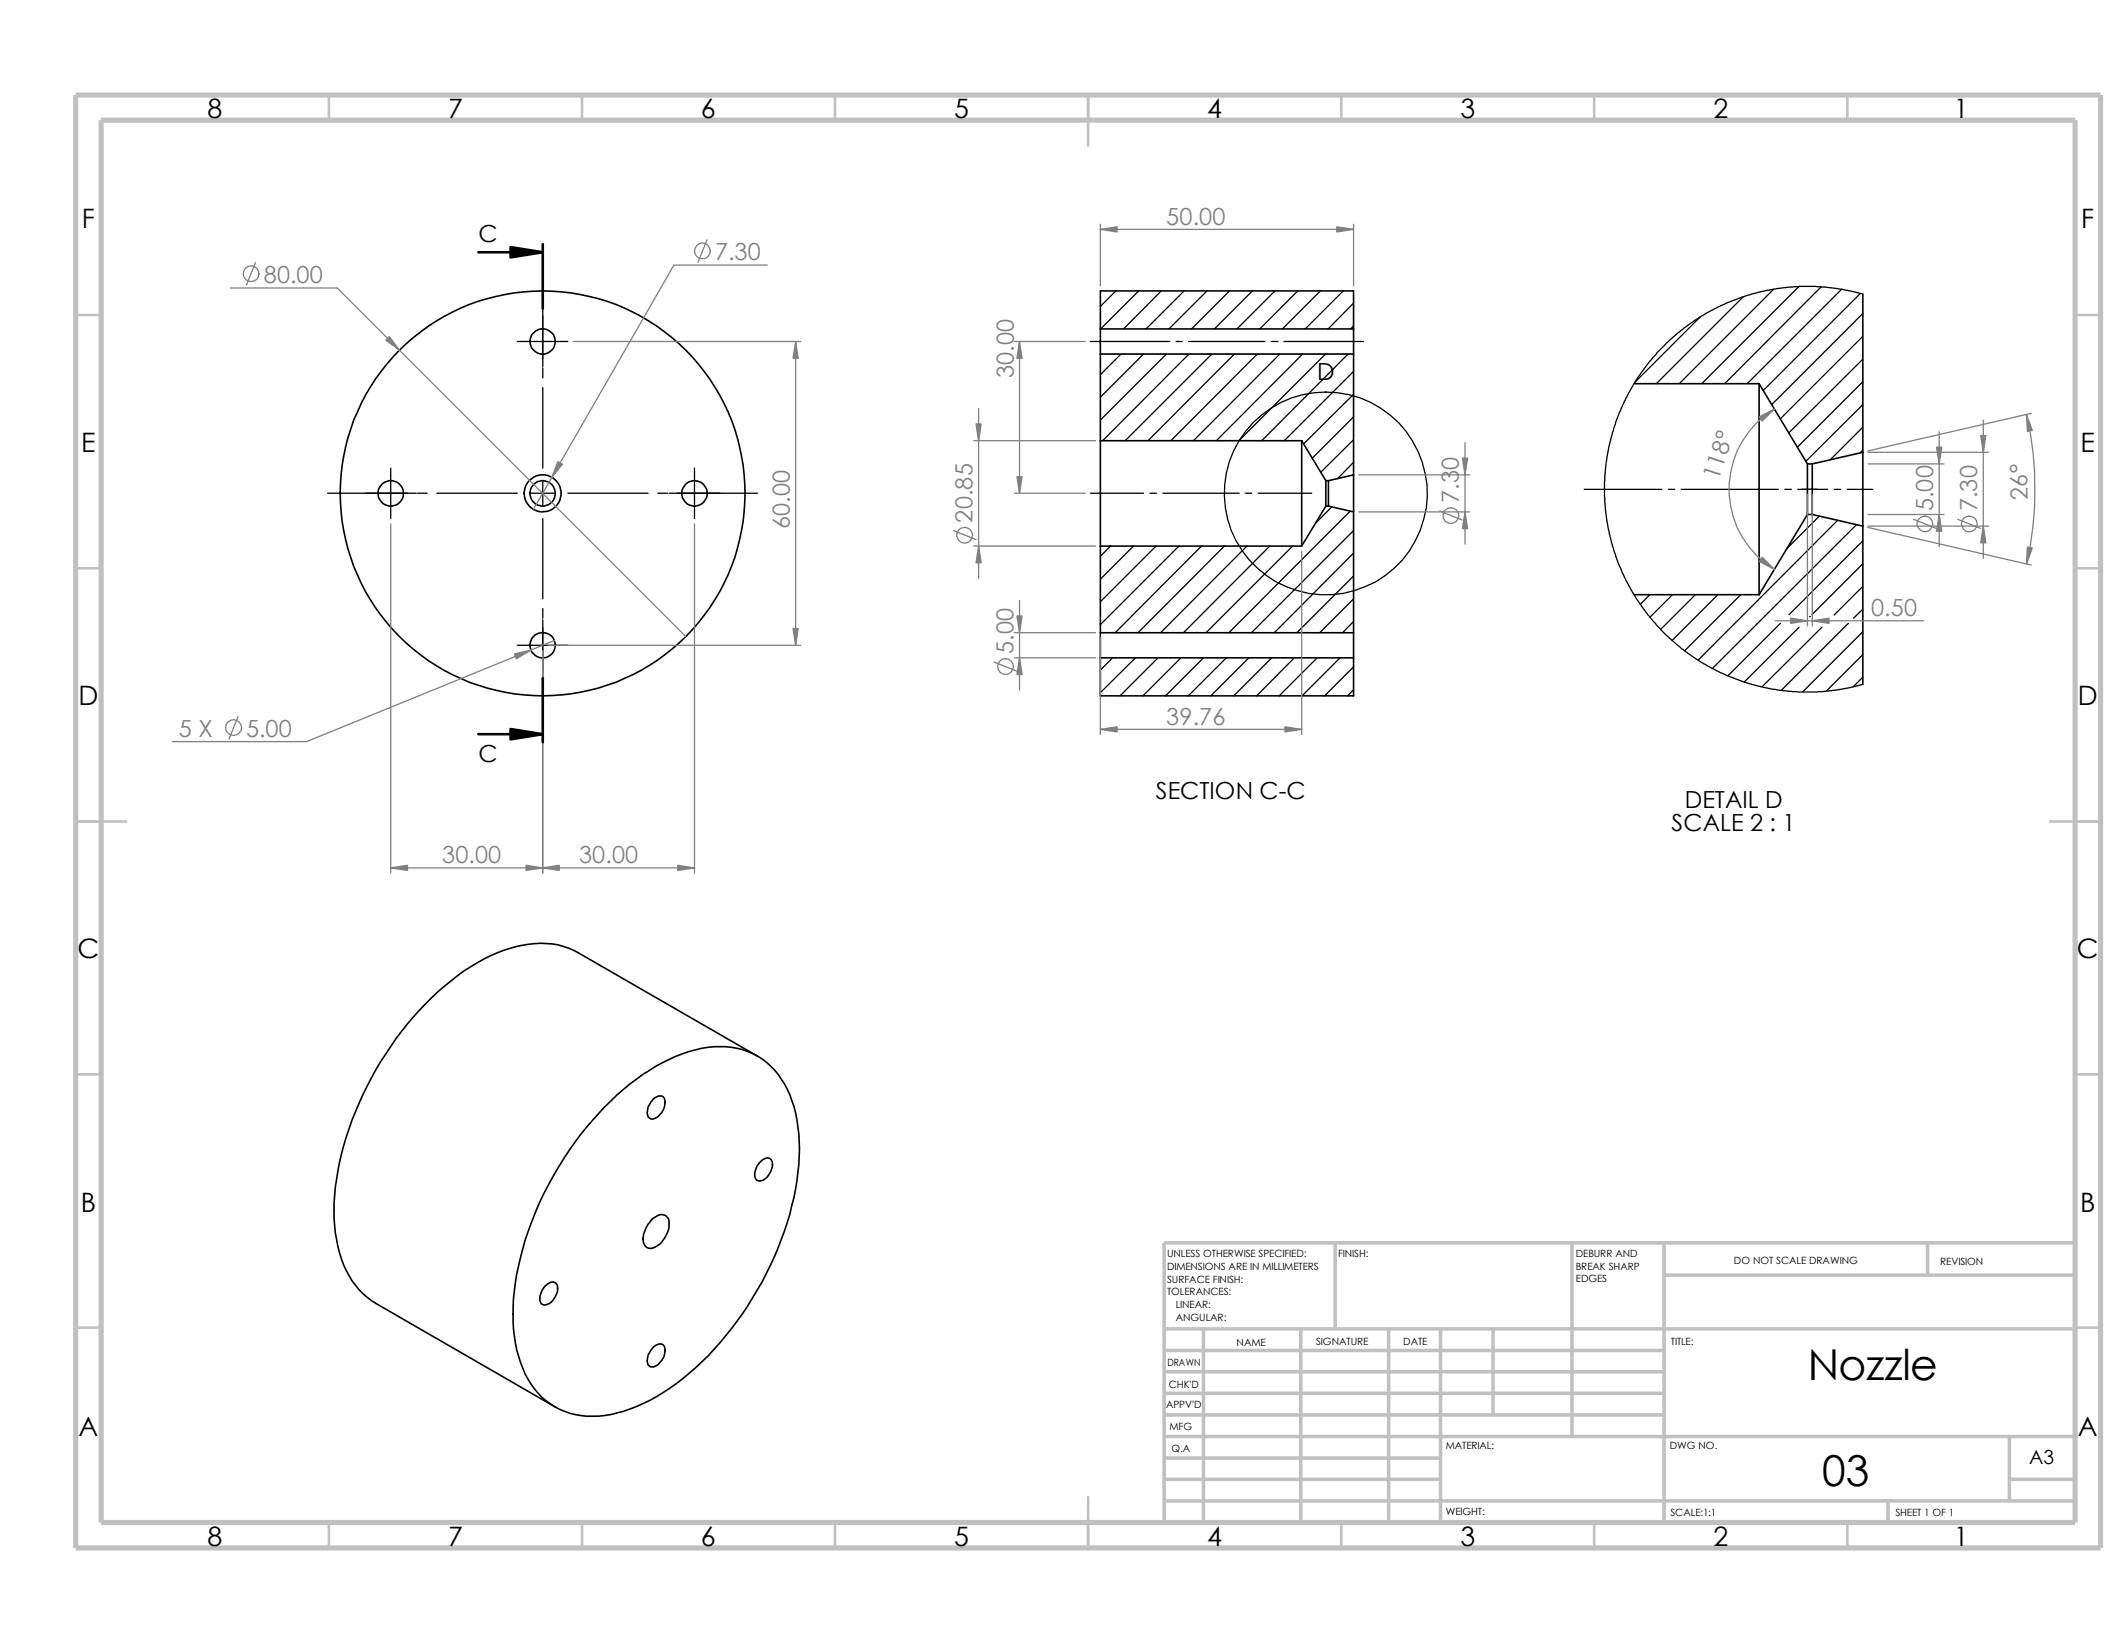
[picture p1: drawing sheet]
<svg xmlns="http://www.w3.org/2000/svg" width="279mm" height="216mm" viewBox="0 0 279 216" stroke-linecap="round" stroke-linejoin="round" font-family="sans-serif">
<g fill="none" stroke="#c0c0c0" stroke-width=".34">
<path d="M43.2 12.5v3.3M76.5 12.5v3.3M109.7 12.5v3.3M143 12.5v6.6M176.3 12.5v3.3M209.5 12.5v3.3M242.8 12.5v3.3M9.9 41.4h3.4M272.7 41.4h3.4M9.9 74.7h3.4M272.7 74.7h3.4M9.9 107.9h6.7"/>
<path d="M269.4 107.9h6.7M9.9 141.2h3.4M272.7 141.2h3.4M9.9 174.5h3.4M272.7 174.5h3.4M143 196.7v6.7M43.2 200.1v3.3M76.5 200.1v3.3M109.7 200.1v3.3M176.3 200.1v3.3M209.5 200.1v3.3M242.8 200.1v3.3"/>
</g>
<g fill="none" stroke="#c0c0c0" stroke-width=".47">
<path d="M153 174.6h119.7M153 177.5h65.7M158.2 174.6v25.5M170.9 174.6v25.5M175.5 163.3v11.3M182.5 174.6v25.5M189.3 174.6v25.5M196.2 174.6v11.3M206.6 163.3v25.5M218.7 163.3v36.8M218.7 167.6h54M253.3 163.3v4.3"/>
<path d="M272.7 163.3h-119.7v36.8M153 197.2h119.7M153 185.9h65.7M153 183.1h65.7M153 180.3h65.7M153 194.4h36.3M153 191.6h36.3M153 188.8h119.7M248.1 197.2v2.9M264.1 194.4h8.6M264.1 188.8v8.4"/>
</g>
<path d="M9.9 12.5h266.2v190.9h-266.2zM13.3 15.8h259.4v184.3h-259.4z" fill="none" stroke="#c0c0c0" stroke-width=".68" stroke-linecap="butt"/>
<g fill="none" stroke="#000" stroke-width=".17">
<path d="M71.3 36.6v11.6M146.6 38.2l-2 2.1M149.6 38.2l-4.9 5M152.6 38.2l-4.9 5M155.6 38.2l-5 5M158.6 38.2l-5 5M161.6 38.2l-5 5M164.6 38.2l-5 5M167.6 38.2l-5 5M170.6 38.2l-5 5M173.5 38.2l-5 5M176.5 38.2l-5 5"/>
<path d="M177.9 39.8l-3.4 3.4M229.1 39l-11.4 11.4M233.1 38l-12.4 12.4M236.4 37.6l-12.8 12.8M239.4 37.7l-12.7 12.7M242 38l-12.4 12.4M244.5 38.6l-12.8 12.7M244.8 38.7l-2.7-.7-3.5-.4-2.9 .1-3 .4-3 .7-2.8 1-2.6 1.3-2.5 1.7-2.3 1.8-2.3 2.4-2 2.7-1.3 2.2-1.1 2.3-1 3.2-.6 2.8-.3 3.1v2.8l.4 3.2 .7 2.9 1.2 3 1.6 3.1 1.7 2.5 1.7 1.9 2.8 2.6 2.6 1.8 3.1 1.5 3 1.2 2.9 .7 2.9 .4h3.3l2.6-.2 2.4-.5 1-.3M68 44.9h6.6M71.3 48.4v1.3M71.3 50.9v10.6M143.3 44.9h10.4"/>
<path d="M147.3 46.5l-2.7 2.7M150.3 46.5l-5.7 5.7M153.3 46.5l-8.7 8.7M154.6 44.9h.8M156.2 44.9h10M156.3 46.5l-11.4 11.4M159.3 46.5l-11.4 11.4M162.2 46.5l-11.3 11.4M165.2 46.5l-11.3 11.4M167.1 44.9h.8M168.2 46.5l-11.4 11.4M168.7 44.9h10.5"/>
<path d="M171.2 46.5l-11.3 11.4M174.2 46.5l-11.4 11.4M177.2 46.5l-11.4 11.4M177.9 42.8l-.4 .4M177.9 48.8l-9.1 9.1M177.9 54.8l-5.4 5.4M177.9 51.8l-6.6 6.5M177.9 57.8l-4.3 4.3M223.5 41.6l-8.7 8.6M244.8 50.2l-8.6 8.6M244.8 56.1l-4.3 4.3M244.8 41.2l-12 12"/>
<path d="M244.8 44.2l-10.8 10.8M244.8 47.2l-9.7 9.7M244.8 53.2l-7.5 7.4M244.8 59.1l-.4 .4M43.1 64.8h11.6M51.4 61.5v6.7M54.9 64.8h1.2M57.4 64.8h10.6M69.6 64.8h3.4M71.3 63.2v3.3M71.3 68.2v10.5M71.3 80v1.2"/>
<path d="M74.6 64.8h10.6M86.4 64.8h1.3M87.9 64.8h11.7M91.3 61.5v6.7M143.3 64.8h7M146 71.8l-1.4 1.3M149 71.8l-4.4 4.3M151.1 64.8h.9M151.9 71.8l-7.3 7.3M152.8 64.8h10.1M154.9 71.8l-10.3 10.3M157.9 71.8l-11.3 11.3"/>
<path d="M160.9 71.8l-11.3 11.3M163.7 64.8h.8M163.9 71.8l-11.4 11.3M165.4 64.8h7M166.9 71.8l-11.4 11.3M169.9 71.8l-11.4 11.3M175 66.6l-2.1 2.1M177.5 67.1l-16 16M177.9 69.7l-13.4 13.4M177.9 72.7l-10.4 10.4M177.9 75.7l-7.5 7.4M177.9 78.7l-4.5 4.4"/>
<path d="M177.9 60.7l-2.1 2.2M208.2 64.3h10.2M216.8 78.1l-1.2 1.3M219.2 64.3h.9M219.8 78.1l-3 3M220.9 64.3h12.8M222.8 78.1l-4.6 4.6M225.8 78.1l-6 6.1M228.8 78.1l-7.4 7.4M234.6 64.3h.8M236.3 64.3h3.9M239.1 67.8l-4.3 4.3"/>
<path d="M241 64.3h.9M241.5 68.4l-18.3 18.3M242.7 64.3h3.4M244 69l-19 18.8M244.8 71.1l-9.7 9.7M244.8 77l-3.8 3.8M244.8 74.1l-6.7 6.7M68 84.8h6.6M71.3 81.4v11.7M146.2 86.4l-1.6 1.7M149.2 86.4l-4.6 4.6M152.2 86.4l-5 5"/>
<path d="M155.2 86.4l-5 5M158.2 86.4l-5 5M161.2 86.4l-5 5M164.1 86.4l-5 5M167.1 86.4l-5 5M170.1 86.4l-5 5M173.1 86.4l-5 5M176.1 86.4l-5 5M177.9 81.7l-1.5 1.4M177.9 87.6l-3.8 3.8M177.9 90.6l-.8 .8M234 81.9l-6.9 6.9"/>
<path d="M236.4 82.4l-7.2 7.2M237.8 81h.1M239.4 82.4l-7.8 7.9M242.9 81.9l-8.8 8.8M244.8 83l-7.9 7.9M244.8 86l-4.8 4.8M244.8 89l-1.3 1.3M244.8 80.1l-1.2 1.1"/>
<circle cx="174.2" cy="64.8" r="13.3"/>
</g>
<g fill="none" stroke="#000" stroke-width=".21">
<path d="M244.8 38.7v20.7M144.6 43.2v3.3M144.6 57.9v13.9M144.6 43.2v-5h33.3v5M144.6 46.5v11.4M144.6 46.5h33.3M144.6 43.2h33.3M144.6 57.9h26.5M171.1 57.9v13.9M171.1 57.9l3.1 5.3M177.9 43.2v3.3M177.9 46.5v15.9"/>
<path d="M214.8 50.4h16.4M231.2 50.4v27.7M231.2 50.4l6.3 10.6M244.8 59.4l-6.6 1.6M244.8 59.4v9.7M144.6 71.8v11.3M144.6 71.8h26.5M174.2 63.2v3.3M174.2 66.5l-3.1 5.3M174.2 66.5h.4M174.2 63.2h.4M174.6 63.2v3.3"/>
<path d="M174.6 66.5l3.3 .8M177.9 62.4v4.9M177.9 67.3v15.8M177.9 62.4l-3.3 .8M214.8 78.1h16.4M237.5 67.6l-6.3 10.5M237.5 67.6h.7M237.5 61h.7M237.5 61v6.6M238.2 67.6l6.6 1.5M238.2 61v6.6M244.8 69.1v20.8"/>
<path d="M144.6 83.1v3.3M144.6 86.4v5h33.3v-5M144.6 83.1h33.3M144.6 86.4h33.3M177.9 83.1v3.3M99.5 138.8l-23.5-13.6a10.1 10.1 0 0 0-7.3-1 22.4 22.4 0 0 0-10.3 5.4 43.4 43.4 0 0 0-14.3 26.4 19.8 19.8 0 0 0 1.4 11 9.7 9.7 0 0 0 3.9 4.3l23.5 13.6M79.4 145.5a27.6 27.6 0 0 1 11.2-7.3 11 11 0 0 1 9.6 .9 11.9 11.9 0 0 1 4.4 7.2 26.5 26.5 0 0 1-.5 12.1 44.4 44.4 0 0 1-12.7 21.3 23.1 23.1 0 0 1-12 6.3 9.7 9.7 0 0 1-11-7 23.1 23.1 0 0 1-.2-12.7 44.4 44.4 0 0 1 11.2-20.8zM85.9 144.4a.86 .86 0 0 1 1.4 0 2.29 2.29 0 0 1-1.6 2.7l-.2-.1a1.24 1.24 0 0 1-.3-1.6zM99.8 152.8l.4-.4a.77 .77 0 0 1 1-.1 .77 .77 0 0 1 .3 .9 2.21 2.21 0 0 1-1.7 2 .89 .89 0 0 1-.5-1.4l.2-.6zM71.6 169l.4-.3a.77 .77 0 0 1 1-.1 .77 .77 0 0 1 .3 .9 2.21 2.21 0 0 1-1.7 2 .68 .68 0 0 1-.6-.9l.1-.8zM85.6 160.3l.6-.4a1.05 1.05 0 0 1 1.3-.2 1.05 1.05 0 0 1 .4 1.3 3.5 3.5 0 0 1-2.3 3 1.05 1.05 0 0 1-1.1-1.2 4.3 4.3 0 0 1 1.1-2.5zM85.9 177a.86 .86 0 0 1 1.4 0 2.22 2.22 0 0 1-1.6 2.6 .67 .67 0 0 1-.7-.8l.2-.8z"/>
<circle cx="71.3" cy="44.9" r="1.66"/>
<circle cx="51.3" cy="64.8" r="1.66"/>
<circle cx="71.3" cy="64.8" r="1.67"/>
<circle cx="71.3" cy="64.8" r="26.6"/>
<circle cx="71.3" cy="64.8" r="2.44"/>
<circle cx="91.3" cy="64.8" r="1.67"/>
<circle cx="71.3" cy="84.8" r="1.66"/>
</g>
<g fill="none" stroke="#808080" stroke-width=".17">
<path d="M30.3 37.8h14l45.8 45.9M33.6 34.5l-1.2 3M92.9 31.5l-1.2 3M100.8 34.8h-12.2l-18.5 32.1M144.6 30.1h33.3M144.6 29.5v8M177.9 29.5v8M75.3 44.9h29.9M104.6 44.9v39.9M128 57.9h16M128.6 53.7v22.3M133.3 44.9h9.3"/>
<path d="M134 44.9v19.9M192.5 58.2v13.3M233.2 53.8a12.3 12.3 0 0 0 0 21M245.5 59.4h15.8M254.8 56.7v15.1M260.6 55.2v18.2M266.3 54.5a44.4 44.4 0 0 1 0 19.6M267 54.3l-21.6 5M51.4 68.8v45.9M91.3 68.8v45.9M125.3 69.7l3 1.2M128 71.8h16"/>
<path d="M133.3 64.8h9.3M134 78.9v11.8M171.1 72.4v24.1M178.6 67.3h14.6M178.6 62.4h14.6M189.2 67.1l3 1.2M237.5 64.9v17.4M238.2 64.9v17.4M245.4 69.3l21.6 5M245.5 61h10M245.5 67.6h10M245.5 69.1h15.8"/>
<path d="M251.5 68.2l3 1.2M257.3 68.2l3 1.2M31.3 94.1l-1.2 3M71.3 85.5v29.2M72 84.8h33.2M72.9 84.2l-32.6 13.3h-17.7M130.6 87l3 1.2M133.3 86.4h10.7M133.3 83.1h10.7M144.6 83.8v12.7M144.6 95.8h26.5M233.3 81.6h19.5"/>
<path d="M51.4 114h39.9"/>
<circle cx="33" cy="36" r="1.04"/>
<circle cx="92.3" cy="33" r="1.04"/>
<circle cx="126.8" cy="70.3" r="1.02"/>
<circle cx="190.7" cy="67.8" r="1.04"/>
<circle cx="253" cy="68.8" r="1.02"/>
<circle cx="258.8" cy="68.8" r="1.02"/>
<circle cx="30.7" cy="95.6" r="1.04"/>
<circle cx="132.1" cy="87.6" r="1.02"/>
</g>
<g fill="#808080" stroke="#808080" stroke-width=".17">
<path d="M71.3 114l2.2-.3v.7z"/>
<path d="M67.6 85.9l2.2-.5-1.9 1.2z"/>
<path d="M73.3 60.7l.6 .3-1.4 1.7z"/>
<path d="M104.6 44.9l.3 2.2h-.7z"/>
<path d="M69.1 113.7l2.2 .3-2.2 .4z"/>
<path d="M89.1 113.7l2.2 .3-2.2 .4z"/>
<path d="M51.4 114l2.2-.3v.7z"/>
<path d="M104.2 82.6h.7l-.3 2.2z"/>
<path d="M50.7 44.7l.5-.5 1.3 1.8z"/>
<path d="M128.6 71.8l.3 2.2h-.6z"/>
<path d="M128.3 55.7h.6l-.3 2.2z"/>
<path d="M134 86.4l.3 2.2h-.7z"/>
<path d="M133.6 80.9h.7l-.3 2.2z"/>
<path d="M134 44.9l.3 2.2h-.7z"/>
<path d="M133.6 62.7h.7l-.3 2.1z"/>
<path d="M192.5 67.3l.4 2.2h-.7z"/>
<path d="M192.2 60.2h.7l-.4 2.2z"/>
<path d="M144.6 30.1l2.2-.3v.7z"/>
<path d="M175.7 29.8l2.2 .3-2.2 .4z"/>
<path d="M144.6 95.8l2.2-.3v.7z"/>
<path d="M168.9 95.5l2.2 .3-2.2 .4z"/>
<path d="M254.5 58.8h.7l-.4 2.2z"/>
<path d="M254.8 67.6l.4 2.2h-.7z"/>
<path d="M231.6 73.2l1.6 1.6-2-1z"/>
<path d="M231.2 54.8l2-1-1.6 1.5z"/>
<path d="M266.3 54.5l.8 2.1-.7 .1z"/>
<path d="M266.4 71.9l.7 .1-.8 2.1z"/>
<path d="M238.2 81.6l2.2-.4v.7z"/>
<path d="M235.3 81.2l2.2 .4-2.2 .3z"/>
<path d="M260.3 57.2h.7l-.4 2.2z"/>
<path d="M260.6 69.1l.4 2.2h-.7z"/>
</g>
<path d="M62.9 33.1h8.4M71.3 32.1v8.5M62.9 96.5h8.4M71.3 89.1v8.4" fill="none" stroke="#000" stroke-width=".34"/>
<path d="M67.1 32.5l4.2 .6-4.2 .7zM67.1 95.8l4.2 .7-4.2 .7z" fill="#000" stroke="#000" stroke-width=".34"/>
<g font-size="5.6">
<text x="237.6" y="181.3">Nozzle</text>
<text x="239.5" y="195.3">03</text>
</g>
<g font-size="3.5">
<text x="27.3" y="15.5">8</text>
<text x="58.9" y="15.5">7</text>
<text x="92.1" y="15.5">6</text>
<text x="125.4" y="15.5">5</text>
<text x="158.7" y="15.5">4</text>
<text x="191.9" y="15.5">3</text>
<text x="225.2" y="15.5">2</text>
<text x="256.8" y="15.5">1</text>
<text x="10.8" y="30">F</text>
<text x="273.5" y="30">F</text>
<text x="10.7" y="59.4">E</text>
<text x="273.4" y="59.4">E</text>
<text x="10.3" y="92.7">D</text>
<text x="273.1" y="92.7">D</text>
<text x="10.2" y="125.9">C</text>
<text x="273" y="125.9">C</text>
<text x="10.6" y="159.2">B</text>
<text x="273.4" y="159.2">B</text>
<text x="10.3" y="188.6">A</text>
<text x="273.1" y="188.6">A</text>
<text x="27.3" y="203.1">8</text>
<text x="58.9" y="203.1">7</text>
<text x="92.1" y="203.1">6</text>
<text x="125.4" y="203.1">5</text>
<text x="158.7" y="203.1">4</text>
<text x="191.9" y="203.1">3</text>
<text x="225.2" y="203.1">2</text>
<text x="256.8" y="203.1">1</text>
</g>
<g font-size="3.1" fill="#808080">
<text x="153.3" y="29.5">50.00</text>
<text x="94" y="34.2">7.30</text>
<text x="34.7" y="37.2">80.00</text>
<text x="133.2" y="49.7" transform="rotate(-90 133.2 49.7)">30.00</text>
<text x="225.9" y="63.3" transform="rotate(-72 225.9 63.3)">118°</text>
<text x="266.5" y="65.7" transform="rotate(-91 266.5 65.7)">26°</text>
<text x="103.8" y="69.6" transform="rotate(-90 103.8 69.6)">60.00</text>
<text x="127.8" y="68.7" transform="rotate(-90 127.8 68.7)">20.85</text>
<text x="191.7" y="66.1" transform="rotate(-90 191.7 66.1)">7.30</text>
<text x="254" y="67.2" transform="rotate(-90 254 67.2)">5.00</text>
<text x="259.8" y="67.2" transform="rotate(-90 259.8 67.2)">7.30</text>
<text x="245.9" y="80.9">0.50</text>
<text x="133.2" y="85.9" transform="rotate(-90 133.2 85.9)">5.00</text>
<text x="153.3" y="95.2">39.76</text>
<text x="23.5" y="96.8">5 X</text>
<text x="32.3" y="96.8">5.00</text>
<text x="58.1" y="113.4">30.00</text>
<text x="76.1" y="113.4">30.00</text>
</g>
<g font-size="3.1">
<text x="62.9" y="31.8">C</text>
<text x="173.1" y="50">D</text>
<text x="62.9" y="100.1">C</text>
<text x="151.9" y="105">SECTION C-C</text>
<text x="221.4" y="106.2">DETAIL D</text>
<text x="219.7" y="109.2">SCALE 2 : 1</text>
</g>
<text font-size="2.5" x="266.7" y="192.4">A3</text>
<g font-size="1.3">
<text x="153.4" y="165.2">UNLESS OTHERWISE SPECIFIED:</text>
<text x="153.4" y="166.9">DIMENSIONS ARE IN MILLIMETERS</text>
<text x="175.9" y="165.2">FINISH:</text>
<text x="207.1" y="165.2">DEBURR AND</text>
<text x="207.1" y="166.8">BREAK SHARP</text>
<text x="227.9" y="166.2">DO NOT SCALE DRAWING</text>
<text x="255" y="166.3">REVISION</text>
<text x="153.4" y="170.2">TOLERANCES:</text>
<text x="153.4" y="168.6">SURFACE FINISH:</text>
<text x="154.5" y="171.9">LINEAR:</text>
<text x="154.5" y="173.5">ANGULAR:</text>
<text x="207.1" y="168.5">EDGES</text>
<text x="153.4" y="179.5">DRAWN</text>
<text x="162.5" y="176.8">NAME</text>
<text x="173" y="176.8">SIGNATURE</text>
<text x="184.4" y="176.8">DATE</text>
<text x="219.6" y="176.8">TITLE:</text>
<text x="153.2" y="185.1">APPV'D</text>
<text x="153.6" y="182.4">CHK'D</text>
<text x="153.7" y="188">MFG</text>
<text x="154" y="190.8">Q.A</text>
<text x="190" y="190.5">MATERIAL:</text>
<text x="219.5" y="190.5">DWG NO.</text>
<text x="190" y="199.1">WEIGHT:</text>
<text x="219.5" y="199.2">SCALE:1:1</text>
<text x="249.1" y="199.2">SHEET 1 OF 1</text>
</g>
</svg>
